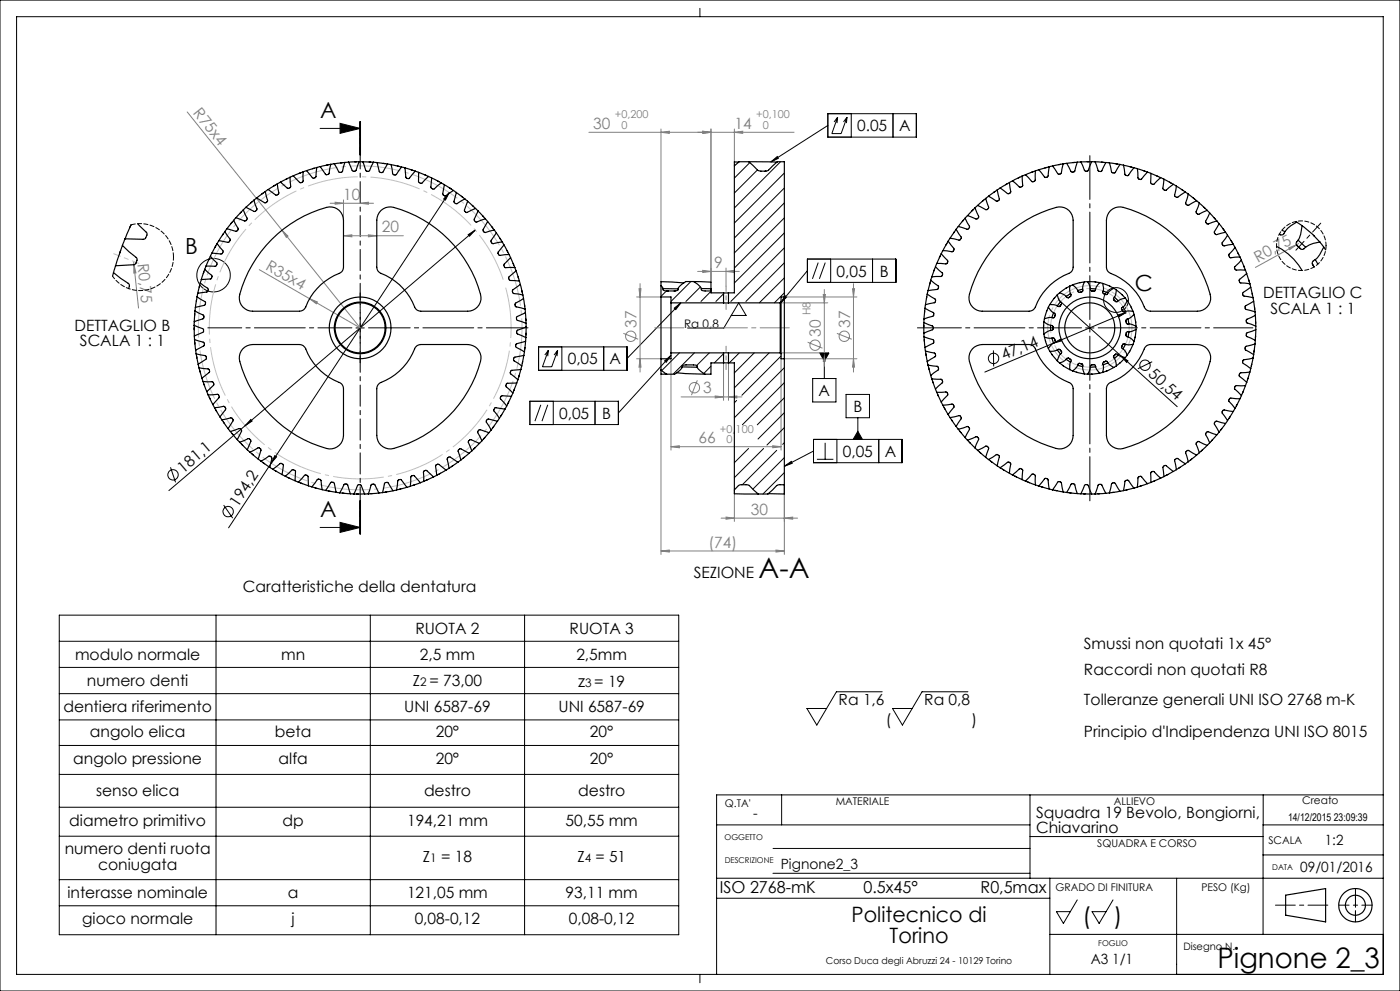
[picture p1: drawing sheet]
<svg xmlns="http://www.w3.org/2000/svg" width="420mm" height="297mm" viewBox="0 0 420 297" stroke-linecap="round" stroke-linejoin="round" font-family="sans-serif">
<g fill="none" stroke="#000" stroke-width=".35">
<path d="M385.7 268.3l12-2v10l-12-2z"/>
<circle cx="406.6" cy="271.3" r="5"/>
<circle cx="406.6" cy="271.3" r="3"/>
</g>
<path d="M401.6 271.3h10M406.6 276.3v-10" fill="none" stroke="#000" stroke-width=".3" stroke-dasharray="6.3 1.3 1.3 1.3" stroke-dashoffset="3.3"/>
<path d="M382.6 271.3h15.7" fill="none" stroke="#000" stroke-width=".3" stroke-dasharray="6.3 1.3 1.3 1.3" stroke-dashoffset=".4"/>
<path d="M406.6 268.3v6" fill="none" stroke="#000" stroke-width=".3" stroke-dasharray="6.3 1.3 1.3 1.3" stroke-dashoffset="3"/>
<g fill="none" stroke="#000" stroke-width=".3">
<path d="M0 0h420v297h-420zM5 5h410v287h-410zM210 2.5v2.5M96 38.5h12.1M102 37l6.1 1.5-6.1 1.5zM108 36.5v10M108.1 36.5v10M108.2 36.5v10M248.4 34.1h26.5v7h-26.5zM248.4 37.6l-17.2 10.9M251.3 35.1l-1.1 1.4M251.3 35.1l-.2 1.8"/>
<path d="M251.3 35.1l-1.7 4.9h2.7l1.8-4.9M254.1 35.1l-1.1 1.4M254.1 35.1l-.2 1.8M255.4 34.1v7M267.9 34.1v7M134.8 57.7l-1.2 2.3-.5-.3zM134.8 57.7l-53.4 81.1M231.2 48.5l2-1.6 .3 .5zM140.4 70.3l2.2-1.3-1.8 1.8zM142.6 69l-69.1 58.6M242.2 77.6h26.5v7h-26.5zM245.5 78.7l-1.8 4.9"/>
<path d="M247.6 78.7l-1.8 4.9M249.2 77.6v7M261.8 77.6v7M106.8 98.3h2.5M108.1 97v2.5M202.3 92.4l2-1.6-1.6 2zM204.3 90.8l-16.2 16.7M219.4 94.5h4.4l-2.2-3.7-4.5 7.5h-10.8M235.5 88.6l.5 .4-1.8 1.8zM242.2 81.1l-8 9.7M317.5 89.8l35.7 32.1M325.7 98.3h2.5"/>
<path d="M327 97v2.5M335.4 94.4l2.4-.7-2.2 1.3zM337.8 93.7l-42.3 17.8M161.6 104h26.5v7h-26.5zM164.5 105l-1.1 1.4M164.5 105l-.2 1.7M164.5 105l-1.8 4.9h2.8l1.8-4.9M167.3 105l-1.1 1.4M167.3 105l-.2 1.7M168.6 104v7M181.1 104v7M199.4 108.2l1.9-1.7-1.5 2.1z"/>
<path d="M201.3 106.5l-15.8 17.3M243.8 113.4h7v7.1h-7zM245.9 105.8h2.8l-1.4 2.4zM247.3 105.8v7.6M253.8 118.2h7v7h-7zM298 105l.1 4.8M316.1 102.8l2.2-1.2 .2 .6zM336.3 106.7l2.1 1.5-.4 .4zM345.7 108.4l-4.4 2.1M73.5 127.6l-22.8 19.4M75.2 125.7l.4 .5-2.1 1.4zM81.4 138.8l-12.8 19.4"/>
<path d="M82.4 136.6l.6 .3-1.6 1.9zM159 120.3h26.5v6.9h-26.5zM162.2 121.3l-1.7 4.9M164.3 121.3l-1.7 4.9M166 120.3v6.9M178.5 120.3v6.9M235.3 139.7l2.1-1.4 .3 .5zM244.1 131.7h26.5v7h-26.5zM244.1 135.2l-8.8 4.5M245.1 137.7h4.9M247.5 132.7v5M251.1 131.7v7"/>
<path d="M257.4 125.2v6.5M257.4 129.3l1.3 2.4h-2.8zM263.6 131.7v7M51.2 140l1.5 4.6M67.1 151.4l2.7 3.9M96 158.1h12.1M102 156.6l6.1 1.5-6.1 1.5zM108 150v10M108.1 150v10M108.2 150v10zM17.8 184.4h185.8v95.7h-185.8zM17.8 192.2h185.8"/>
<path d="M64.8 184.4v95.7M111.1 184.4v95.7M157.4 184.4v95.7M17.8 200h185.8M17.8 207.9h185.8M17.8 215.8h185.8M264.7 207.3h-13.8l-5.9 10-2.9-5h5.9M290.4 207.3h-13.8l-5.9 10-2.9-5h5.8M17.8 223.4h185.8M17.8 232.1h185.8M234.5 238.2v9M309 238.2v25"/>
<path d="M379 238.2v9M415 238.2h-200v53.8M17.8 241.9h185.8M17.8 250.6h185.8M215 247.2h94M231.9 254.3h77.1M309 250.7h69.9M378.9 256.2h36.1M415 247.2h-36.1v32.8M17.8 263.6h185.8M17.8 271.5h185.8M215 269.2h100"/>
<path d="M215 263.2h200M231.9 261.7h77.1M315 263.2v28.8M353 263.2v28.8M210 292v2.5M315 280h100"/>
<circle cx="64.1" cy="82.5" r="5"/>
<circle cx="334.8" cy="89.9" r="3.7"/>
<circle cx="298.1" cy="107.4" r="1.56"/>
<circle cx="343.5" cy="109.5" r="1.56"/>
<circle cx="51.9" cy="142.3" r="1.55"/>
<circle cx="68.4" cy="153.3" r="1.56"/>
</g>
<g fill="none" stroke="#808080" stroke-width=".3">
<path d="M56.2 33.5l51.9 64.8-30.3-17.5M198.3 39.6l2.5-.3v.7zM198.3 38.7v45.7M210.8 39.3l2.5 .3-2.5 .4zM213.3 38.7v45.9M220.3 39.6l2.5-.3v.7zM220.3 38.7v9.8M238.2 39.6h-61.5M103 59.9v6.1M40.1 78.6l.1 .7M40.2 79.3l.6 2.5h-.7zM40.2 79.3l1.4 13"/>
<path d="M84.6 69l1.8 1.8-.5 .4zM99 60.9h13M100.5 60.6l2.5 .3-2.5 .3zM103 70.7l2.6-.3v.6zM103 70.7h18M108.1 60.9l2.4-.3v.6zM110.5 70.4l2.5 .3-2.5 .3zM386.6 74.3l2.3-.9-2 1.4zM388.9 73.4l-12.3 6.7M389.6 73l-.7 .4M92.9 89.5l2.3 1-.3 .5zM187 99.9l4.5 1.8"/>
<path d="M191 89h7.3M191.7 86.5h.6l-.3 2.5zM192 85v26.5M209.3 81.3h12.5M210.8 81l2.5 .3-2.5 .4zM217.8 81.3l2.5-.3v.7zM217.8 80.3v5.5M234.1 90.8h14.2M235.3 89h21.8M247 88.3h.6l-.3 2.5zM247.3 86.8v23M251.1 99.9l4.4 1.8"/>
<path d="M255.8 86.5h.6l-.4 2.5zM256 85v26.5M191 107.5h7.3M192 107.5l.3 2.5h-.6zM198.3 112.1v54.1M201.3 107.5v27.4M204.3 119h18.3M209.2 114l-1.8 4.4M214.6 118.7l2.5 .3-2.5 .3zM217.1 108.8v11.2M218.5 119l2.6-.3v.6zM218.5 108.8v11.2"/>
<path d="M234.1 105.8h14.2M234.3 107.5v27.4M235.3 107.5h21.8M242.3 102.5l4.4 1.8M247.3 105.8l.3 2.5h-.6zM256 107.5l.4 2.5h-.6zM201.3 133.9l2.5-.3v.6zM201.3 133.9h33M231.8 133.6l2.5 .3-2.5 .3zM216.3 155.3h23M217.8 155l2.5 .3-2.5 .3zM220.3 146.8v9.5"/>
<path d="M235.3 155.3l2.5-.3v.6zM235.3 145.3v20.9M198.3 165.1l2.5-.3v.6zM198.3 165.1h37M232.8 164.8l2.5 .3-2.5 .3z"/>
<circle cx="189.2" cy="100.8" r="1.55"/>
<circle cx="208.3" cy="116.2" r="1.55"/>
<circle cx="244.5" cy="103.4" r="1.56"/>
<circle cx="253.3" cy="100.8" r="1.55"/>
</g>
<path d="M339 94.6a12.6 12.6 0 0 0-21.1-5.2 12.6 12.6 0 0 0 5.6 21 12.6 12.6 0 0 0 15.8-14.9l-.3-.9" fill="none" stroke="#c0c0c0" stroke-width=".3" stroke-dasharray="15.2 1.3 1.3 1.3" stroke-dashoffset="6" stroke-linecap="butt"/>
<path d="M338.2 94.8a11.8 11.8 0 0 0-19.6-4.8 11.8 11.8 0 0 0 5.1 19.6 11.8 11.8 0 0 0 14.8-13.9l-.3-.9" fill="none" stroke="#c0c0c0" stroke-width=".3" stroke-dasharray="15.2 1.3 1.3 1.3" stroke-dashoffset="-.8" stroke-linecap="butt"/>
<path d="M151.4 85a45.3 45.3 0 0 0-75.9-18.2 45.3 45.3 0 0 0 20.8 75.2 45.3 45.3 0 0 0 55.7-54.7l-.6-2.3" fill="none" stroke="#c0c0c0" stroke-width=".3" stroke-dasharray="15.2 1.3 1.3 1.3" stroke-dashoffset="-1.3" stroke-linecap="butt"/>
<path d="M154.5 84.1a48.5 48.5 0 0 0-81.4-19.6 48.5 48.5 0 0 0 22.4 80.6 48.5 48.5 0 0 0 59.7-58.6l-.7-2.4" fill="none" stroke="#c0c0c0" stroke-width=".3" stroke-dasharray="15.2 1.3 1.3 1.3" stroke-dashoffset="7.5" stroke-linecap="butt"/>
<path d="M388.8 75l7.4-8.1" fill="none" stroke="#000" stroke-width=".3" stroke-dasharray="15.2 1.3 1.3 1.3" stroke-dashoffset="11.6"/>
<path d="M108.1 95.8v-8M108.1 100.8v8" fill="none" stroke="#000" stroke-width=".3" stroke-dasharray="15.2 1.3 1.3 1.3" stroke-dashoffset="13.1"/>
<path d="M105.6 98.3h-43.3" fill="none" stroke="#000" stroke-width=".3" stroke-dasharray="15.2 1.3 1.3 1.3" stroke-dashoffset="5.1"/>
<path d="M110.6 98.3h47.8" fill="none" stroke="#000" stroke-width=".3" stroke-dasharray="15.2 1.3 1.3 1.3" stroke-dashoffset="2.7"/>
<path d="M324.5 98.3h-49.3M327 95.8v-49.2" fill="none" stroke="#000" stroke-width=".3" stroke-dasharray="15.2 1.3 1.3 1.3" stroke-dashoffset="2.1"/>
<path d="M327 100.8v49.3" fill="none" stroke="#000" stroke-width=".3" stroke-dasharray="15.2 1.3 1.3 1.3" stroke-dashoffset="2"/>
<path d="M329.5 98.3h46.4" fill="none" stroke="#000" stroke-width=".3" stroke-dasharray="15.2 1.3 1.3 1.3" stroke-dashoffset="3.5"/>
<path d="M108.1 36.5v123.5" fill="none" stroke="#000" stroke-width=".3" stroke-dasharray="6.3 1.3 1.3 1.3" stroke-dashoffset="2.3"/>
<path d="M217.8 92.8v-7M217.8 110.8v-7" fill="none" stroke="#808080" stroke-width=".3" stroke-dasharray="15.2 1.3 1.3 1.3" stroke-dashoffset="13.6"/>
<path d="M196.4 98.3h40.4" fill="none" stroke="#808080" stroke-width=".3" stroke-dasharray="15.2 1.3 1.3 1.3" stroke-dashoffset="6.5"/>
<path d="M41.6 78.9l-7.5-2.9" fill="none" stroke="#c0c0c0" stroke-width=".3" stroke-dasharray="6.3 1.3 1.3 1.3" stroke-dashoffset="4.2"/>
<g fill="#000">
<path d="M336.3 106.7l2.1 1.5-.4 .4z"/>
<path d="M102 37l6.1 1.5-6.1 1.5zM102 156.6l6.1 1.5-6.1 1.5z"/>
<path d="M134.8 57.7l-1.7 2 .5 .3zM82.4 136.6l-1 2.2 1.6-1.9z"/>
<path d="M140.4 70.3l.4 .5 1.8-1.8zM75.2 125.7l-1.7 1.9 2.1-1.4z"/>
<path d="M202.3 92.4l2-1.6-1.6 2zM199.4 108.2l1.9-1.7-1.5 2.1zM235.5 88.6l.5 .4-1.8 1.8zM235.3 139.7l2.1-1.4 .3 .5zM231.2 48.5l2-1.6 .3 .5zM245.9 105.8l1.4 2.4 1.4-2.4zM257.4 129.3l1.3 2.4h-2.8z"/>
<path d="M335.4 94.4l.2 .6 2.2-1.3zM316.1 102.8l2.4-.6-.2-.6z"/>
</g>
<g fill="#808080">
<path d="M84.6 69l1.8 1.8-.5 .4z"/>
<path d="M92.9 89.5l2.3 1-.3 .5z"/>
<path d="M386.6 74.3l2.3-.9-2 1.4z"/>
<path d="M40.2 79.3l.6 2.5h-.7z"/>
<path d="M108.1 60.9l2.4-.3v.6zM100.5 60.6l2.5 .3-2.5 .3z"/>
<path d="M210.8 39.3l2.5 .3-2.5 .4zM220.3 39.6l2.5-.3v.7zM214.6 118.7l2.5 .3-2.5 .3zM218.5 119l2.6-.3v.6zM201.3 133.9l2.5-.3v.6zM231.8 133.6l2.5 .3-2.5 .3zM217.8 155l2.5 .3-2.5 .3zM235.3 155.3l2.5-.3v.6zM198.3 165.1l2.5-.3v.6zM232.8 164.8l2.5 .3-2.5 .3z"/>
<path d="M210.8 81l2.5 .3-2.5 .4zM217.8 81.3l2.5-.3v.7z"/>
<path d="M247 88.3h.6l-.3 2.5zM247.3 105.8l.3 2.5h-.6zM255.8 86.5h.6l-.4 2.5zM256 107.5l.4 2.5h-.6zM191.7 86.5h.6l-.3 2.5zM192 107.5l.3 2.5h-.6z"/>
<path d="M103 70.7l2.6-.3v.6zM110.5 70.4l2.5 .3-2.5 .3zM198.3 39.6l2.5-.3v.7zM210.8 39.3l2.5 .3-2.5 .4z"/>
</g>
<g fill="none" stroke="#000" stroke-width=".35">
<path d="M77 59.3l-.8 .7M78.9 57.9l-.4 .3M79.6 57.4l.7 2.7-.4 .6h-.6l-2.3-1.4M79.6 57.4l-2.6 1.9M80.5 56.8l-.9 .6M82.5 55.5l-.4 .3M83.2 55.1l.4 2.9-.5 .5-.4-.1-2.2-1.6M83.2 55.1l-2.7 1.7M84.1 54.6l-.9 .5M86.3 53.5l-.5 .2M87 53.1l.2 2.8-.5 .5h-.5l-2.1-1.8M87 53.1l-2.9 1.5"/>
<path d="M88 52.7l-1 .4M90.2 51.8l-.5 .2M90.9 51.5v2.8l-.2 .3-.5 .2-.3-.2-1.9-1.9M90.9 51.5l-2.9 1.2M92 51.1l-1.1 .4M94.3 50.4l-.5 .1M95 50.2l-.2 2.8-.7 .4-.3-.1-1.8-2.2M95 50.2l-3 .9M96.1 49.9l-1.1 .3M98.4 49.4l-.5 .1M99.2 49.2l-.5 2.7-.2 .4h-.8l-1.6-2.4M99.2 49.2l-3.1 .7"/>
<path d="M102.7 48.8h-.5M103.5 48.7l-.7 2.6-.8 .4-.4-.2-1.3-2.4-1.1 .1M103.5 48.7l-3.2 .4M104.5 48.6l-1 .1M106.4 48.5h.5M107.7 48.5h1.1l.9 2.5 .8 .4 .3-.2 1.2-2.6M107.7 48.5l-.9 2.6-.5 .2-.6-.2-1.2-2.5M107.7 48.5l-3.2 .1M108.8 48.5l3.2 .1M110.7 48.5l.5 .1M112 48.6l1.1 .1M113.1 48.7l.7 2.8 .5 .2 .6-.1 1.4-2.5"/>
<path d="M113.1 48.8l3.2 .3M115 49h.5M116.3 49.1l1 .3M117.3 49.4l.5 2.6 .5 .4 .6-.1 1.6-2.2M117.3 49.4l3.2 .7M119.2 49.7l.5 .1M120.5 50.1l1 .2M121.5 50.3l.2 2.9 .5 .3 .6-.1 1.8-2.1M121.5 50.3l3.1 1M123.3 50.9l.5 .1M124.6 51.3l1 .3M125.6 51.6v2.8l.3 .4 .7 .1 2-2"/>
<path d="M125.6 51.7l3 1.2M127.4 52.3l.4 .3M128.6 52.9l.9 .4-.2 2.9 .3 .3 .6 .2 2.2-1.9M129.5 53.4l2.9 1.4M131.2 54.2l.5 .2M132.4 54.8l.9 .5M133.3 55.3l-.5 2.7 .3 .5 .7 .2 2.2-1.6M133.3 55.4l2.7 1.7M134.9 56.3l.5 .3M136 57.1l.9 .6M136.9 57.7l-.7 2.7 .3 .5 .6 .1 2.4-1.4M136.9 57.7l2.6 1.9"/>
<path d="M138.4 58.8l.4 .3M139.5 59.6l.8 .7-1 2.7 .3 .5 .5 .2 2.6-1.2M221.6 48.6l-1.3-.1v1.1M224.6 48.5l2.8 2.6 2.2 .2M224.6 48.5l8.5 .1M224.6 48.5h-2.8l-1.5 1.2v38.1h-1.8M229.6 51.3l.8-.2 2.8-2.6h2.1v40.5M229.6 51.3h.2M295.7 59.5l.9 2.7-.2 .4-.6 .3-2.5-1.3-.8 .7M295.7 59.5l-2.4 2.1M296.5 58.8l-.8 .7M298.5 57.4l-.4 .3"/>
<path d="M299.2 56.9l.6 2.8-.4 .5-.4 .1-2.5-1.5M299.2 56.9l-2.6 1.9M302.1 55.1l-.4 .2M302.8 54.7l.4 2.8-.4 .5-.5 .1-2.3-1.8-.8 .6M302.8 54.7l-2.7 1.7M305.9 53.1l-.4 .2M306.6 52.8l.2 2.8-.1 .3-.8 .2-2.2-1.9-.9 .5M306.6 52.8l-2.8 1.4M307.6 52.3l-1 .5M309.9 51.5l-.5 .1M310.6 51.2v2.8l-.7 .5-.4-.1-1.9-2.1M310.6 51.2l-2.9 1.2"/>
<path d="M311.6 50.9l-1 .3M314 50.2l-.5 .1M314.7 50l-.3 2.8-.3 .3h-.7l-1.8-2.2M314.7 50l-3.1 .9M318.1 49.2l-.5 .2M318.9 49.1l-.5 2.8-.3 .2h-.8l-1.5-2.4-1.1 .3M318.9 49.1l-3.1 .6M320 49l-1.1 .1M322.4 48.7h-.5M323.2 48.6l-.8 2.7-.6 .3-.5-.1-1.3-2.5M323.2 48.6l-3.2 .4M324.3 48.5l-1.1 .1"/>
<path d="M326.2 48.5h.5M327.5 48.5l-1 2.6-.3 .2-.8-.2-1.1-2.6M327.5 48.5h1M327.5 48.5h-3.2M328.5 48.5l.9 2.6 .6 .3 .6-.2 1.2-2.5M328.5 48.5l3.3 .2M330.4 48.6h.5M331.8 48.7l1 .1M332.8 48.8l.7 2.8 .4 .2 .6-.1 1.5-2.4M332.8 48.8l3.2 .5M334.7 49.1l.5 .1M336 49.3l1 .2"/>
<path d="M337 49.5l.5 2.8 .6 .3 .5-.1 1.6-2.2M337 49.5l3.2 .8M338.9 49.9l.5 .2M340.2 50.3l1 .2M341.2 50.5l.2 2.9 .2 .3h.8l1.8-2.1M341.2 50.6l3 1M343 51.1l.5 .2M344.2 51.6l1.1 .4M345.3 52l-.1 2.8 .3 .3 .7 .1 2-2M345.3 52l2.9 1.2M347 52.7l.5 .2M348.2 53.2l1 .5"/>
<path d="M349.2 53.7l-.3 2.8 .4 .4 .5 .1 2.2-1.8M349.2 53.7l2.8 1.5M350.8 54.6l.5 .3M352 55.2l.9 .6M352.9 55.8l-.5 2.7 .4 .6h.5l2.3-1.6M352.9 55.8l2.7 1.7M354.5 56.8l.4 .3M355.6 57.5l.9 .7M356.5 58.2l-.8 2.6v.3l.5 .4 .3 .1 2.5-1.5M356.5 58.2l2.5 1.9M358 59.3l.4 .4M34.6 79.7l-.6 2"/>
<path d="M36.2 75.1l-.4 .9M36.7 73.6l4.2 3.5a1.57 1.57 0 0 1-.8 2.2l-5.5 .4M36.7 73.6l-2 6.1M37.5 71.6l-.8 2M39 68l.3-.6-1.8 4.2M41.3 67.1l2.6 2.5a1.57 1.57 0 0 1-.9 2.1l-5.5-.1M62.8 77.5l-.3 .5M63.1 76.8l2 2-.1 .7-.3 .3-2.9-.1-.4 1M63.1 76.8l-1.3 2.9M63.6 75.8l-.5 1M64.7 73.7l-.2 .5M65.1 73l1.8 2.1 .1 .4-.3 .4-.4 .2-2.7-.3"/>
<path d="M65.1 73l-1.5 2.8M65.7 72.1l-.6 .9M67 70.1l-.3 .4M67.5 69.4l1.5 2.2-.1 .7-.6 .3-2.6-.5M67.5 69.4l-1.8 2.7M68.1 68.5l-.6 .9M69.6 66.6l-.3 .4M70.1 66l1.4 2.5-.2 .5-.6 .3-2.6-.8M70.1 66l-2 2.5M70.8 65.2l-.7 .8M72.4 63.5l-.3 .3M73 62.9l1.2 2.6-.4 .6-.4 .1-2.6-1"/>
<path d="M73 62.9l-2.2 2.3M75.6 60.5l-.4 .4M76.2 60l.9 2.6-.3 .5-.6 .3-2.4-1.3-.8 .8M76.2 60l-2.4 2.2M81.5 71.8a36.4 36.4 0 0 1 17.3-9.8 4 4 0 0 1 4.2 4v14.1a2 2 0 0 1-1.3 1.8 18.3 18.3 0 0 0-10.3 10.6l-.4 .4-1.1 .4h-14.1a4 4 0 0 1-3.9-5.1 37.8 37.8 0 0 1 9.6-16.4zM114.3 63.1a4 4 0 0 1 3.8-.9 37.2 37.2 0 0 1 26.2 26.8 4 4 0 0 1-4 4.3h-14.1a1.94 1.94 0 0 1-1.8-1.3 18.1 18.1 0 0 0-10.6-10.4l-.6-.6-.2-.9v-14.1a4.3 4.3 0 0 1 1.3-2.9zM140.3 60.3l2.4 2.2M141.7 61.6l.4 .3M142.7 62.5l.7 .7-1.1 2.5v.4l.3 .4 .4 .1 2.6-1M143.4 63.2l2.2 2.4M144.7 64.6l.4 .4M145.6 65.6l.7 .8-1.4 2.5 .1 .3 .6 .5 2.7-.8"/>
<path d="M146.3 66.4l2 2.5M147.5 67.9l.3 .4M148.3 68.9l.6 .9M148.9 69.8l-1.6 2.3v.4l.4 .5 3-.5M148.9 69.8l1.8 2.7M150 71.4l.2 .4M150.7 72.5l.5 .9M151.2 73.4l-1.7 2.1-.1 .6 .5 .4 2.8-.2M151.2 73.4l1.5 2.9M152.1 75.1l.2 .5M152.7 76.3l.5 .9M153.2 77.2l-2 2.1v.5l.4 .4h2.8"/>
<path d="M153.2 77.2l1.2 3M154 78.9l.1 .5M280.6 79.9l2.2 2-.2 .7-.2 .3-2.9 .1M280.6 79.9l-1.1 3.1M281 78.9l-.4 1M282 76.8l-.2 .4M282.4 76.1l1.9 2v.5l-.4 .5-2.9-.2M282.4 76.1l-1.3 2.8M284.1 73l-.3 .4M284.4 72.3l1.8 2.2v.4l-.5 .6-2.8-.4-.5 1M284.4 72.3l-1.5 2.8M286.4 69.4l-.3 .4"/>
<path d="M286.8 68.7l1.6 2.4v.4l-.6 .5-2.8-.6-.6 .9M286.8 68.7l-1.8 2.7M289 66l-.3 .4M289.5 65.4l1.3 2.4v.5l-.7 .4-2.6-.8-.7 .8M289.5 65.4l-2 2.5M291.9 62.9l-.4 .3M292.5 62.3l1.1 2.5-.1 .5-.6 .4-2.7-1.1-.7 .8M292.5 62.3l-2.2 2.3M295.1 60l-.4 .3M300.4 71.8a36.4 36.4 0 0 1 17.3-9.8 4 4 0 0 1 4.2 4v14.1a2 2 0 0 1-1.3 1.8 18.3 18.3 0 0 0-10.3 10.6l-.4 .4-1.1 .4h-14.1a4 4 0 0 1-3.9-5.1 37.8 37.8 0 0 1 9.6-16.4zM333.2 63.1a4 4 0 0 1 3.8-.9 37.2 37.2 0 0 1 26.2 26.8 4 4 0 0 1-4 4.3h-14.1a1.94 1.94 0 0 1-1.8-1.3 18.1 18.1 0 0 0-10.6-10.4l-.6-.6-.2-.9v-14.1a4.3 4.3 0 0 1 1.3-2.9zM359 60.1l.8 .8-1 2.6 .2 .5 .7 .2 2.5-1.2"/>
<path d="M359.8 60.9l2.4 2.1M361.2 62.1l.4 .4M362.2 63l.7 .8M362.9 63.8l-1.2 2.6 .4 .7 .3 .1 2.7-1M362.9 63.8l2.2 2.4M364.2 65.2l.3 .4M365.1 66.2l.6 .8M365.7 67l-1.4 2.5 .2 .6 .4 .2 2.8-.7M365.7 67.1l2 2.5M366.9 68.5l.3 .5M367.7 69.6l.6 .9M368.3 70.5l-1.7 2.2 .1 .6 .6 .4 2.7-.5"/>
<path d="M368.3 70.5l1.7 2.7M369.3 72.1l.3 .4M370 73.2l.5 1M370.5 74.2l1.5 2.8M370.5 74.2l-1.8 2.1 .1 .7 .3 .3 2.9-.3M371.4 75.8l.2 .5M372 77l.4 1-2 2 .1 .6 .3 .4h2.8M372.4 78l1.2 3M373.2 79.7l.1 .5M382.9 73.8a18.1 18.1 0 0 1 7.7 7.3M383.8 70.2l.4 .1zM384.6 69l.9 .4"/>
<path d="M385.5 69.4l-.6 .9h-.7M388.7 66.4l.3 .2M389 73.5l1.1 1M389 66.6l-1.7 1-1.8 1.8M389 66.6l1.6 1M389.4 72l-.4 .5a1.34 1.34 0 0 0 .9 1.8l.2 .2M389.4 72l2.3 2.1M390.6 67.7l3 2.4 2.4 2.4M390.6 67.6a8 8 0 0 1-1.2 4.4M391.7 74.1l-.9 .7-.7-.3M394.1 70.5l.3 .4M394.6 77.8l.8 1.4"/>
<path d="M396 72.5l-2 .5-2.3 1.1M396 72.5l1.1 1.5a6.9 6.9 0 0 1-3.1 4.2l-.3 .7 .5 1.1-.5-.9M397.1 74.1l.6 .8M34 81.7l4.6 3.4 .2 .4-.2 1M34 81.7l-.2 1.1M58.2 97.5l2.7 1 .2 .3-.2 .8-2.6 1.1v1.1M58.2 97.5l.1 3.2M58.2 98.3v.5M58.3 96.4l-.1 1.1M58.4 94v.5M58.5 93.2l2.5 1.3 .2 .6-.2 .4-2.7 .9M58.5 93.2l-.2 3.2"/>
<path d="M59 89.8l-.1 .5M59.1 89l2.4 1.4 .2 .4-.3 .7-2.8 .6-.1 1.1M59.1 89l-.5 3.1M59.3 87.9l-.2 1.1M59.9 85.6l-.1 .5M60.1 84.8l2.2 1.6 .1 .7-.2 .4-2.9 .4M60.1 84.8l-.8 3.1M60.4 83.8l-.3 1M61.2 81.5l-.2 .4M61.4 80.7l2.2 1.9-.1 .8-.2 .2-2.9 .2M61.4 80.7l-1 3.1M154.4 80.2l.4 1-2.2 2.1 .2 .6 .3 .2 2.7 .1"/>
<path d="M154.8 81.2l1 3M155.4 83l.2 .5M155.8 84.2l.3 1.1M156.1 85.3l-2.2 1.6-.2 .4 .3 .6 2.8 .5M156.1 85.3l.7 3.1M156.6 87.1l.1 .5M156.8 88.4l.3 1.1M157.1 89.5l-2.4 1.3-.2 .6 .3 .6 2.7 .6M157.1 89.5l.4 3.1M157.4 91.3v.5M157.5 92.6l.1 1.1M157.6 93.7l-2.4 1.2-.3 .6 .3 .5 2.6 .9"/>
<path d="M157.6 93.7l.2 3.2M157.8 95.6v.5M157.8 96.9v1.1l-2.6 1-.2 .3 .1 .7 2.7 1.2M157.8 98v3.2M157.8 99.9v.5M198.3 85.6l.6 .9M198.3 89v18.5M198.3 89h3v1.8M198.3 85.6v3.4M198.9 86.5l.1 .5 1.1 .2M198.9 86.5l4.5 .1M200.1 87.2h2.2"/>
<path d="M200.1 87.2h.4M201.3 90.8v15M201.3 90.8h15.8M202.3 87.2h.4M205.1 84.8l-6.8-.4v1.2M208.1 84.4l5.2 .2v1.9M208.1 84.4l1.2 .8 1.1 1.3M208.1 84.4h-2.4l-1.9 1.5-.5 1.1-1 .2M210.4 86.5h2.9M210.4 86.5v.4l.5 .2 2.4 .1M213.3 86.5v.7M213.3 87.2v.6h3.8"/>
<path d="M217.1 90.8h1.4M217.1 87.8h1.4M217.1 87.8v3M218.5 90.8h15.6M218.5 87.8v3M234.1 90.8v15M234.3 90.5v15.5M234.3 90.5l-.2 .3M235.3 89v18.5M235.3 89h-1v1.5M277.1 96.7l.1 3.2M277.1 96.7l2.7 1 .2 .4-.2 .7-2.7 1.1 .1 1.1"/>
<path d="M277.1 97.5v.5M277.2 95.6l-.1 1.1M277.4 93.2v.5M277.5 92.4l-.3 3.2M277.5 92.4l2.6 1.3v.5l-.2 .6-2.7 .8M277.6 91.3l-.1 1.1M278 89l-.1 .5M278.2 88.2l2.3 1.4 .1 .7-.2 .4-2.8 .6M278.2 88.2l-.6 3.1M278.4 87.1l-.2 1.1M279 84.8l-.1 .5M279.2 84l2.3 1.8v.6l-.3 .3-2.8 .4"/>
<path d="M279.2 84l-.8 3.1M279.5 83l-.3 1M280.4 80.7l-.3 .5M313.1 97.6v.3M313.2 96.4l2 1.1M313.2 96.4v3.7M314 93.1l-.1 .3M314.5 92.1l1.6 1.6M314.5 92.1l-1.2 3.4M315.2 99l-2 1.1 .1 .9M315.2 97.5l.5 .1 .2 .3M315.2 97.5v1.5"/>
<path d="M315.6 95.2h-1l-1.3 .3-.1 .9M315.9 97.9l-.1 .9-.6 .2M315.9 97.9v.8M316.1 93.7l.4 .3 .1 .3M316.1 93.7l-.5 1.5M316.4 89.2l-.2 .2M316.6 94.3l-.3 .8-.7 .1M316.6 94.3l-.3 .8M317.2 91.6l-2.2-.3-.5 .8M317.2 88.4l.3 1 .6 1M317.2 88.4l-2.2 2.9M317.9 87.7l-.7 .7"/>
<path d="M317.9 87.7l1.6 .8 .6 .7h.5M318.1 90.4l.4 .5-.1 .3M318.1 90.4l-.9 1.2M318.4 91.2a.8 .8 0 0 1-.9 .6l-.3-.2M318.4 91.2l-.4 .6M319.9 86.3l-.2 .1M320.9 85.8l.2 2.2M320.9 85.8l.9-.4 1.5 1.7M320.9 85.8l-3 1.9M321.1 88l.2 .4-.1 .4M321.1 88l-1.2 .9M321.2 88.8l-.6 .4"/>
<path d="M321.2 88.8l-.7 .4M323.3 87.1l.4 .5 .9-.1M323.9 84.7h.3M324.6 87.5l-.8 .2M324.8 86.7v.5l-.2 .3M324.8 86.7l-1.5 .4M325.3 84.5l-.4 .9-.1 1.3M325.3 84.5l-3.5 .9M326.3 84.4l-1 .1M326.3 84.4l.8 2.1M326.3 84.4l3.6 .3M327.1 86.5v.4l.4 .3"/>
<path d="M327.1 86.5l1.6 .1M327.4 87.2l.8 .1M327.5 87.2l.7 .1M328.5 84.5h.3M328.7 86.6l-.1 .5-.4 .2M329.9 84.7l-1.2 1.9M329.9 84.7l.9 .2M330.8 84.9l.2 1.3v1M330.8 84.9l3.3 1.5M331 87.2l-.1 .7 .8 .4M331 87.2l1.4 .6M331 88l.7 .3"/>
<path d="M332.4 87.8l-.3 .5h-.4M332.9 85.7l.2 .2M334.1 86.4l-1.7 1.4M334.1 86.4l.8 .5M334.1 89.8l.6 .6M334.3 89.1l-.3 .6 .7 .7M334.3 89.1l1.2 1M334.9 86.9l-.6 2.2M334.9 87l2.7 2.4M335.5 90.1l-.5 .4-.3-.1M336.4 92.6l.4 .7M336.7 88.3l.1 .2"/>
<path d="M336.8 93.3l.2 .2 .6-.2M336.9 92l-.5 .5 .4 .8M336.9 92l.7 1.3M337.6 89.4l-2.1 .7M337.6 89.4l.6 .7M337.7 96l.2 .8M337.9 99.7l-.1 .7M337.9 96.8l.3 .3h.5M338.2 90.1l-1.3 1.9M338.2 90.1l1.7 3.2M338.4 95.6l.3 1.5M338.7 97.1l2.1 .7"/>
<path d="M338.7 99.4l-.7 .2-.2 .8M338.7 99.4l-.3 1.6M339.3 92l.1 .2M339.9 93.3h-2.3M339.9 93.3l.3 .9M340.2 94.2l.6 3.6M340.2 94.2l-.9 .9-1.2 .6a.8 .8 0 0 0-.2 1.1M340.7 96.4v.3M340.8 98.8l-.6 3.5M340.8 97.8v.9M340.8 98.7l-2.1 .7M373.6 81l.4 .9-2.2 1.9v.6l.4 .4 2.8 .3"/>
<path d="M374 82l1 3.1M374.6 83.8l.1 .5M375 85.1l.2 1M375.2 86.1l-2.3 1.6-.1 .5 .3 .5 2.8 .5M375.2 86.1l.7 3.1M375.7 87.9v.5M375.9 89.2l.2 1.1M376.1 90.3l-2.4 1.3-.2 .6 .3 .5 2.7 .7M376.1 90.3l.4 3.1M376.4 92.1v.6M376.5 93.4l.1 1.1-2.6 1.2-.1 .7 .2 .4 2.6 1M376.6 94.5l.1 3.3"/>
<path d="M376.7 96.4v.5M376.7 97.8v1M376.7 98.8l-2.6 1-.2 .3 .1 .7 2.6 1.2M376.7 98.8l-.1 3.2M58.3 101.8l2.8 .8 .2 .5-.1 .5-2.5 1.4 .1 1M58.3 101.8l.4 3.1M58.4 102.6l.1 .5M58.8 106l2.8 .6 .3 .6-.1 .4-2.4 1.6M58.8 106l.7 3.2M59 106.8l.1 .5M59.4 109.2l.3 1M59.7 110.2l2.8 .4 .3 .4v.6l-2.2 1.7"/>
<path d="M59.7 110.2l.9 3.1M59.9 111l.1 .5M60.6 113.3l.3 1M60.9 114.3l2.7 .1 .6 .7-.1 .3-2 2 .3 1M60.9 114.3l1.2 3M61.2 115.1l.1 .5M62.4 118.4l2.9-.2 .4 .5 .1 .4-1.9 2.1 .4 1M62.4 118.4l1.5 2.8M62.8 119.1l.2 .4M72.8 104.5a4.3 4.3 0 0 1 3-1.2h14.1a2 2 0 0 1 1.8 1.3 18 18 0 0 0 10.6 10.3l.5 .7 .2 .9v14a4 4 0 0 1-5 3.9 37.3 37.3 0 0 1-26.2-26.9 4 4 0 0 1 1-3zM113.8 114.9a18.6 18.6 0 0 0 10.9-10.9l.4-.4 1.1-.3h14.1a4 4 0 0 1 3.8 5 37.3 37.3 0 0 1-26.8 26.2 4 4 0 0 1-4.3-4v-14l.2-.9zM153.4 118.8l-2.8-.2-.4 .3-.1 .5 1.9 2.3"/>
<path d="M153.4 118.8l-1.4 2.9M153.8 117.8l-.4 1M154.3 116.6l-.1 .4M155 114.8l-2.8 .1-.3 .2-.1 .7 2 2M155 114.8l-1.2 3M155.4 113.8l-.4 1M155.8 112.5l-.2 .5M156.2 110.7l-.8 3.1M156.5 109.7l-.2 1-2.9 .3-.3 .7v.3l2.3 1.8M156.8 108.4l-.1 .5M157.1 106.5l-.6 3.2M157.3 105.4l-.2 1.1-2.6 .5-.4 .5 .1 .7 2.3 1.5"/>
<path d="M157.5 104.1l-.1 .6M157.7 102.3l-.4 3.1M157.8 101.2l-.1 1.1-2.8 .7-.2 .7 .1 .4 2.5 1.3M198.3 110.9v1.2h1.7M198.3 110.9l1.7 1.2M198.3 107.5v3.4M201.3 105.8h15.8M201.3 105.8v1.7h-3M203 111.7l8.5 .4M204.6 110l4.6 .1M209.2 110.1l.4 .6 1.9 1.4M209.2 110.1l-.1-.5a9.7 9.7 0 0 0-4.4 0l-.1 .6-.6 .7-1.6 1.2h-2.4"/>
<path d="M217.1 105.8h1.4M217.1 108.8h1.4M217.1 105.8v3M217.1 108.8h-3.8v3.3h-1.8M218.5 108.8h1.8v38l1.6-1.5h2.4l.4 .1 2.8 2.7M218.5 105.8h15.6M218.5 105.8v3M234.1 105.8l.2 .2M234.3 106v1.5h1M235.3 107.5v37.8M277.2 101l2.7 .8 .2 .6-.1 .5-2.5 1.2M277.2 101l.3 3.1"/>
<path d="M277.3 101.7v.6M277.5 104.1l.1 1.1M277.6 105.2l2.8 .6 .2 .4-.1 .7-2.3 1.5M277.6 105.2l.6 3.2M277.7 106l.1 .5M278.2 108.4l.2 1M278.4 109.4l2.8 .4 .3 .3-.1 .8-2.2 1.6M278.4 109.4l.8 3.1M278.6 110.2l.1 .5M279.2 112.5l.3 1.1M279.5 113.6l2.8 .1 .3 .2 .2 .8-2.2 1.9M279.5 113.6l1.1 3"/>
<path d="M279.8 114.3l.2 .5M280.6 116.6l.4 1M281 117.6h3.1l.2 .8-1.9 2.1 .5 1M281 117.6l1.4 2.9M281.3 118.3l.3 .5M291.7 104.5a4.3 4.3 0 0 1 3-1.2h14.1a2 2 0 0 1 1.8 1.3 18 18 0 0 0 10.6 10.3l.5 .7 .2 .9v14a4 4 0 0 1-5 3.9 37.3 37.3 0 0 1-26.2-26.9 4 4 0 0 1 1-3zM313.3 101l2.3 .3M313.3 101l1.2 3.4M313.6 102.1l.1 .3M315 105.3l2.2 2.8M315.6 101.3h.5l.2 .2M315.6 101.3l.5 1.5"/>
<path d="M315.6 106.3l.1 .2M316.1 102.8l-1.6 1.7 .5 .8M316.3 101.5a.85 .85 0 0 1 .1 1.2l-.3 .1M316.3 101.5l.3 .8M317.2 108.2l.7 .6M317.2 104.9l-1.2 .4h-1M317.2 104.9l.9 1.2M317.9 108.8l3 2M318 104.8l.5 .8-.6 .8-.7 1.8M318 104.8l-.4-.2-.4 .3M318 104.8l.5 .6M318.8 109.5l.2 .2"/>
<path d="M319.9 107.7l-1.1 .7-.9 .4M319.9 107.7l1.2 .8M320.6 107.3l.7 .6-.2 .6M320.6 107.3h-.4l-.3 .4M320.6 107.3l.6 .4M320.9 110.8l.9 .4M321.1 108.5l-.2 2.3M321.8 111.2l3.5 .8M322.9 111.5l.2 .1M323.3 109.5l-1.5 1.7M323.3 109.5l1.5 .4M323.9 108.9a.83 .83 0 0 1 .9 .6v.4"/>
<path d="M323.9 108.9l-.5 .2-.1 .4M323.9 108.9l.7 .2M324.8 109.9l.1 .9 .4 1.3h1M327.1 110.1l-.8 2M327.4 112.1h.3M327.5 109.3h.9l.3 .6M327.5 109.3l-.4 .3v.5M328.3 109.3h-.8M328.7 109.9l.4 .9 .8 1M328.7 109.9l-1.6 .2M329.9 111.8l-3.6 .3M330.8 111.6l-.9 .2"/>
<path d="M331 109.4l-.2 2.2M331 108.5a.87 .87 0 0 1 1.2-.1l.2 .3M331 108.5l-.2 .3 .2 .6M331.8 108.2l-.8 .3M332.1 111.2h-.2M332.4 108.7l1.7 1.4M332.4 108.7l-1.4 .7M334.1 110.1l-3.3 1.5M334.2 106.6l-.2 .5 .3 .4M334.3 107.5l.6 2.1M334.7 106.1l-.5 .5M334.9 109.6l-.8 .5"/>
<path d="M335.5 106.4l2.1 .8M335.5 106.4l-.7-.3-.6 .5M335.5 106.4l-1.2 1.1M336 108.8l-.2 .1M336.5 103.9v.4l.4 .2M336.9 103.1l-.4 .8M336.9 104.5l.8 1 .5 .9M337.6 107.2l-2.7 2.4M337.6 103.2l1 .2 1.3-.2M337.6 103.2l-.3-.2a.83 .83 0 0 0-.8 .9M337.6 103.2l-.7 1.3M337.8 100.4l.1 .4 .5 .2"/>
<path d="M338.2 106.4l-.6 .8M338.4 101l1.1 .6 .7 .7M338.9 105.2l-.1 .2M339.9 103.2l-1.7 3.2M340.2 102.3l-.3 .9M340.6 101l-.1 .2M343.6 104l.7-.5 .8-.2h14.1a4 4 0 0 1 3.8 5 37.3 37.3 0 0 1-26.8 26.2 4 4 0 0 1-4.3-4v-14a2 2 0 0 1 1.3-1.9 18.2 18.2 0 0 0 10.4-10.6zM372 119.5l-2.9-.2-.3 .3-.1 .7 1.8 2.1M372 119.5l-1.5 2.9M372.4 118.6l-.4 .9M373 117.4l-.3 .4M373.6 115.6h-2.8l-.3 .4-.1 .6 2 2"/>
<path d="M373.6 115.6l-1.2 3M374 114.6l-.4 1M374.4 113.3l-.2 .5M374.9 111.5l-.9 3.1M375.2 110.5l-.2 1-2.9 .3-.4 .7 .2 .4 2.1 1.7M375.5 109.2l-.1 .5M375.9 107.3l-.7 3.2M375.9 107.3l-2.7 .5-.3 .4v.7l2.3 1.6M376.1 106.3l-.2 1M376.3 105l-.1 .5M376.5 103.1l-.4 3.2M376.5 103.1l-2.7 .7-.3 .5 .2 .6 2.4 1.4"/>
<path d="M376.6 102l-.1 1.1M376.7 100.7l-.1 .5M64.3 122.2l2.8-.4 .6 .5v.4l-1.7 2.3M64.3 122.2l1.7 2.8M64.8 122.9l.2 .4M66 125l.6 .8M66.6 125.8l2.7-.6 .5 .4 .2 .4-1.6 2.5M66.6 125.8l1.8 2.6M67 126.5l.3 .4M68.4 128.5l.7 .8M69.1 129.3l2.6-.9 .6 .4 .2 .4-1.3 2.6M69.1 129.3l2.1 2.5"/>
<path d="M69.6 129.9l.3 .4M71.2 131.8l.7 .7M71.9 132.5l2.6-1.1 .7 .4v.5l-1 2.5M71.9 132.5l2.3 2.3M72.5 133.1l.3 .4M74.2 134.8l.8 .7M75 135.5l2.5-1.3 .6 .3 .2 .4-.8 2.7M75 135.5l2.5 2.1M75.6 136l.4 .4M77.5 137.6l.8 .6M78.3 138.2l2.4-1.5 .6 .2 .3 .5-.6 2.6M78.3 138.2l2.7 1.8"/>
<path d="M79 138.7l.4 .3M135.8 139.6l-.4 .3M137.4 138.5l-2.4-1.6-.3 .1-.6 .5 .6 2.8M137.4 138.5l-2.7 1.8M138.3 137.9l-.9 .6M139.3 137.1l-.4 .3M140.7 135.9l-2.5-1.4-.4 .1-.4 .6 .9 2.7M140.7 135.9l-2.4 2M141.5 135.1l-.8 .8M142.5 134.2l-.4 .4M143.8 132.9l-2.6-1.1-.6 .3-.1 .4 1 2.6M143.8 132.9l-2.3 2.2"/>
<path d="M144.6 132.1l-.8 .8M145.5 131.2l-.4 .3M146.6 129.7l-2 2.4M147.4 128.9l-.7 .8-2.6-.9-.4 .1-.4 .7 1.3 2.5M148.1 127.8l-.3 .4M149.2 126.3l-1.8 2.6M149.3 126.3l-2.7-.7-.4 .1-.3 .8 1.5 2.4M149.8 125.4l-.5 .9M150.5 124.2l-.3 .5M151.5 122.6l-1.7 2.8M152 121.7l-.5 .9-2.8-.4-.3 .1-.3 .8 1.7 2.3M152.6 120.5l-.2 .5"/>
<path d="M282.9 121.5l2.9-.4 .4 .5v.4l-1.8 2.2M282.9 121.5l1.5 2.7M283.2 122.2l.3 .4M284.4 124.2l.6 1M285 125.2l2.7-.6 .4 .1 .3 .7-1.6 2.4M285 125.2l1.8 2.6M285.5 125.8l.3 .5M286.8 127.8l.7 .9M287.5 128.7l2.7-.9 .5 .4 .1 .5-1.3 2.5 .7 .7M287.5 128.7l2 2.4M288 129.3l.3 .4M290.2 131.9l2.6-1 .6 .3 .2 .4-1.1 2.6"/>
<path d="M290.2 131.9l2.3 2.3M290.8 132.5l.3 .4M292.5 134.2l.8 .8M293.3 135l2.5-1.3 .4 .1 .4 .6-.9 2.7M293.3 135l2.4 2.1M293.9 135.5l.4 .4M295.7 137.1l.8 .6M296.5 137.7l2.4-1.5 .7 .3 .2 .4-.6 2.7M296.5 137.7l2.7 1.9M297.2 138.2l.4 .3M299.2 139.6l.8 .6M355.6 139l-2.3-1.6-.5 .1-.4 .6 .5 2.7"/>
<path d="M355.6 139l-2.7 1.8M356.5 138.4l-.9 .6M357.5 137.6l-.4 .3M359 136.4l-2.5-1.4h-.3l-.5 .4v.3l.8 2.7M359 136.4l-2.5 2M359.8 135.7l-.8 .7M360.8 134.8l-.4 .3M362.1 133.5l-2.3 2.2M362.9 132.7l-.7 .8-2.6-1.2-.3 .1-.5 .7 1 2.6M363.8 131.8l-.4 .3M365 130.3l-2.1 2.4M365.1 130.3l-2.7-.9-.4 .2-.3 .6 1.2 2.5"/>
<path d="M365.7 129.5l-.6 .8M366.5 128.5l-.3 .4M367.7 126.9l-2.7-.7-.4 .2-.3 .7 1.4 2.4M367.7 126.9l-2 2.6M368.3 126l-.6 .9M369 125l-.3 .4M370 123.3l-1.7 2.7M370 123.3l-2.8-.5-.4 .4-.2 .6 1.7 2.2M370.5 122.4l-.5 .9M371.1 121.2l-.2 .5M81 140l.8 .6M81.8 140.6l2.3-1.7 .6 .2 .3 .4-.4 2.7"/>
<path d="M81.8 140.6l2.8 1.6M82.5 141l.5 .3M84.6 142.2l1 .5M85.6 142.7l2-1.8 .8 .1 .3 .2-.2 2.9M85.6 142.7l2.9 1.4M86.3 143.1l.5 .2M88.5 144.1l1 .4M89.5 144.5l1.9-2.1 .8 .1 .2 .4 .1 2.7M89.5 144.5l3 1.1M90.2 144.8l.5 .2M92.5 145.6l1.1 .3M93.6 145.9l1.6-2.2h.8l.3 .3 .4 2.8"/>
<path d="M93.6 145.9l3.1 .9M94.3 146.1l.5 .2M96.7 146.8l1 .2M97.7 147l1.5-2.4 .7-.1 .4 .4 .6 2.7 1 .1M97.7 147l3.2 .5M98.5 147.1l.5 .1M101.9 147.7l1.3-2.5 .7-.1 .4 .2 .8 2.7M101.9 147.7l3.2 .3M102.7 147.8h.5M105.1 148l1.1 .1M106.2 148.1l1.3-2.8 .8 .1 1.1 2.7M107 148.1h.5"/>
<path d="M109.4 148l-3.2 .1M110.5 148l-1.1 .1M111.8 147.9l-.5 .1M113.7 147.7l-1.3-2.5-.5-.1-.6 .2-.8 2.7M113.7 147.7l-3.2 .3M114.8 147.6l-1.1 .1M116 147.4l-.5 .1M117.9 147.1l-1.5-2.4-.8-.1-.3 .4-.5 2.6M117.9 147.1l-3.1 .5M119 146.9l-1.1 .2M120.2 146.5l-.5 .2M122.1 146l-1.7-2.1-.5-.2-.6 .5-.3 2.7"/>
<path d="M122.1 146l-3.1 .9M123.1 145.7l-1 .3M124.4 145.3l-.5 .2M126.1 144.7l-1.8-2.1-.3-.1-.6 .2-.3 3M126.1 144.7l-3 1M127.1 144.3l-1 .4M128.3 143.8l-.5 .1M130 142.9l-2.9 1.4M130.1 142.9l-2.1-1.9h-.4l-.6 .5 .1 2.8M131 142.4l-.9 .5M132.2 141.8l-.5 .3M133.8 140.9l-2.8 1.5"/>
<path d="M134.7 140.3l-.9 .6-2.2-1.8-.8 .2-.1 .5 .3 2.6M220.3 146.9v1.1l7.2 .1M235.3 145.3h-1.6l-.7 .2-2.6 2.6h-2.9M235.3 145.3h.1M235.3 145.3v2.8l-4.8-.1M300 140.2l2.3-1.7h.4l.5 .5-.4 2.8M300 140.2l2.8 1.6M300.7 140.6l.5 .3M302.8 141.8l.9 .5M303.7 142.3l2.1-1.8h.6l.4 .5-.2 2.8 1 .4M303.7 142.3l2.9 1.4M304.5 142.7l.4 .2"/>
<path d="M307.6 144.2l1.9-2.1h.5l.6 .5v2.7l1 .4M307.6 144.2l3 1.1M308.4 144.5l.5 .2M311.6 145.7l1.8-2.2 .5-.1 .5 .3 .3 2.8M311.6 145.7l3.1 .8M312.4 145.9l.5 .1M314.7 146.5l1.1 .3M315.8 146.8l1.6-2.4h.5l.5 .3 .5 2.7M315.8 146.8l3.1 .6M316.6 147l.5 .1M318.9 147.4l1.1 .2M320 147.6l1.3-2.5 .4-.1 .7 .3 .8 2.6"/>
<path d="M320 147.6l3.2 .3M320.8 147.7h.5M323.2 147.9l1.1 .1M324.3 148l1.1-2.7 .7-.1 .4 .2 1 2.7M324.3 148l3.2 .1M325 148l.6 .1M327.5 148.1h1M329.4 148h.4M331.8 147.8l-1.3-2.5-.8-.1-.3 .2-.9 2.7M331.8 147.8l-3.3 .3M332.8 147.7l-1 .1M334.1 147.6h-.5"/>
<path d="M336 147.2l-1.4-2.4-.6-.1-.5 .3-.7 2.7M336 147.2l-3.2 .5M337 147l-1 .2M338.3 146.8l-.5 .1M340.1 146.3l-3.1 .7M341.2 146l-1 .3-1.6-2.2-.5-.2-.6 .3-.5 2.8M342.4 145.6l-.4 .1M344.2 145l-1.8-2.2h-.5l-.5 .4-.2 2.8M344.2 145l-3 1M345.3 144.6l-1.1 .4M346.5 144.1l-.5 .2M348.2 143.3l-2.1-2-.7 .2-.2 .2 .1 2.9"/>
<path d="M348.2 143.3l-2.9 1.3M349.2 142.8l-1 .5M350.3 142.2l-.4 .2M352 141.3l-2.8 1.5M352 141.3l-2.3-1.8-.6 .2-.2 .4 .3 2.7M352.9 140.8l-.9 .5M354 140l-.4 .3"/>
<circle cx="108" cy="98.3" r="7.7"/>
<circle cx="108" cy="98.3" r="7.5"/>
<circle cx="108" cy="98.3" r="9.3"/>
<circle cx="326.9" cy="98.3" r="7.5"/>
<circle cx="326.9" cy="98.3" r="9.3"/>
</g>
<g fill="none" stroke="#000" stroke-width=".3">
<path d="M224.9 48.8l-4.6 4.6M227.2 50.9l-6.9 7M234.2 48.5l-13.9 13.8M235.3 51.9l-15 14.9M235.3 56.3l-15 15M235.3 60.8l-15 15M235.3 65.3l-15 15M235.3 69.8l-15 15M235.3 74.3l-16 16M235.3 78.8l-11.5 11.5M200 87.2l-1.7 1.6M207.3 84.4l-6 5.9"/>
<path d="M210.1 86l-4.3 4.3M213.3 87.3l-3 3M217.1 88l-2.3 2.3M235.3 83.3l-7.5 7.5M235.3 87.8l-3 3M203.8 105.8l-5.3 5.3M208.3 105.8l-6.4 6.3M212.8 105.8l-3.8 3.7M213.3 109.7l-2.2 2.2M217.1 106l-2.8 2.8M221.8 105.8l-3 3M226.3 105.8l-6 6"/>
<path d="M230.8 105.8l-10.5 10.4M234.3 106.7l-11.7 11.8M235.3 110.2l-15 15M235.3 114.7l-12.6 12.6M235.3 119.2l-8.1 8.1M221 120l-.7 .7M224.6 134.4l-4.3 4.3M229.1 134.4l-8.8 8.8M233 135l-10.3 10.3M235.3 123.7l-7.9 7.9M235.3 132.7l-.5 .5M235.3 137.2l-9.5 9.4"/>
<path d="M235.3 128.2l-5.2 5.2M235.3 141.6l-6.4 6.5M323.2 269.7l-4.2 7.1-2.1-3.6h4.2M333.9 269.7l-4.2 7.1-2.1-3.6h4.2"/>
</g>
<path d="M52 77.1l-.2-2.4-.8-2.1-1.3-2-1.6-1.5-2-1.2-2.2-.7-2.3-.2-2.3 .4" fill="none" stroke="#000" stroke-width=".3" stroke-dasharray="1.3 .6"/>
<path d="M33.8 82.8l2.2 2.3 2.8 1.4 3.1 .6 3.1-.5 2.9-1.4 2.2-2.2 1.4-2.8 .5-3.1" fill="none" stroke="#000" stroke-width=".3" stroke-dasharray="1.3 .6" stroke-dashoffset=".3"/>
<path d="M397.8 73.6l-.5-2.8-1.6-2.4-2.4-1.6-2.9-.6-2.8 .6-2.5 1.6-1.6 2.4-.5 2.8 .5 2.9 1.6 2.4 2.5 1.6 2.8 .6 2.8-.6 2.4-1.6 1.7-2.4 .5-2.9" fill="none" stroke="#000" stroke-width=".3" stroke-dasharray="1.3 .6" stroke-dashoffset=".2"/>
<g font-size="8.5">
<text x="227.5" y="173.3">A-A</text>
<text x="365.3" y="290.1">Pignone 2_3</text>
</g>
<g font-size="7.1">
<text x="324.8" y="276.8">(</text>
<text x="334.2" y="276.8">)</text>
</g>
<g font-size="6.7">
<text x="96.1" y="35.5">A</text>
<text x="55.5" y="76">B</text>
<text x="340.5" y="87.1">C</text>
<text x="96.1" y="155.1">A</text>
</g>
<g font-size="6.3">
<text x="255.5" y="276.2">Politecnico di</text>
<text x="266.9" y="282.6">Torino</text>
</g>
<g font-size="4.9">
<text x="173.4" y="205.8">z = 19</text>
<text x="216" y="267.6">ISO 2768-mK</text>
<text x="259.1" y="267.5">0.5x45°</text>
<text x="294.2" y="267.6">R0,5max</text>
</g>
<g font-size="4.7" fill="#808080">
<text x="57.8" y="33.9" transform="rotate(51 57.8 33.9)">R75x4</text>
<text x="178" y="38.6">30</text>
<text x="220.4" y="38.6">14</text>
<text x="103" y="59.9">10</text>
<text x="114.6" y="69.6">20</text>
<text x="41.2" y="79.1" transform="rotate(84 41.2 79.1)">R0,75</text>
<text x="79.4" y="80.6" transform="rotate(30 79.4 80.6)">R35x4</text>
<text x="214.3" y="80.3">9</text>
<text x="377.4" y="78.7" transform="rotate(-29 377.4 78.7)">R0,75</text>
<text x="191" y="98.2" transform="rotate(-90 191 98.2)">37</text>
<text x="246.3" y="100.9" transform="rotate(-90 246.3 100.9)">30</text>
<text x="255" y="98.2" transform="rotate(-90 255 98.2)">37</text>
<text x="210.9" y="117.9">3</text>
<text x="209.5" y="132.9">66</text>
<text x="225.2" y="154.3">30</text>
<text x="212.5" y="164.1">(74)</text>
</g>
<g font-size="4.7">
<text x="257.1" y="39.3">0.05</text>
<text x="269.7" y="39.3">A</text>
<text x="251" y="82.9">0,05</text>
<text x="263.9" y="82.9">B</text>
<text x="379" y="89.5">DETTAGLIO C</text>
<text x="381.1" y="94">SCALA 1 : 1</text>
<text x="22.4" y="99.1">DETTAGLIO B</text>
<text x="24" y="103.6">SCALA 1 : 1</text>
<text x="301.1" y="108" transform="rotate(-23 301.1 108)">47,14</text>
<text x="170.3" y="109.2">0,05</text>
<text x="182.9" y="109.2">A</text>
<text x="344.3" y="112.4" transform="rotate(42 344.3 112.4)">50,54</text>
<text x="245.6" y="118.7">A</text>
<text x="167.7" y="125.5">0,05</text>
<text x="180.7" y="125.5">B</text>
<text x="256" y="123.5">B</text>
<text x="252.8" y="136.9">0,05</text>
<text x="265.4" y="136.9">A</text>
<text x="55" y="141.9" transform="rotate(-40 55 141.9)">181,1</text>
<text x="71.3" y="152.1" transform="rotate(-57 71.3 152.1)">194,2</text>
<text x="208.1" y="173.3">SEZIONE</text>
<text x="72.9" y="177.3">Caratteristiche della dentatura</text>
<text x="124.6" y="189.9">RUOTA 2</text>
<text x="170.9" y="189.9">RUOTA 3</text>
<text x="22.5" y="197.8">modulo normale</text>
<text x="84.4" y="197.8">mn</text>
<text x="126" y="197.8">2,5 mm</text>
<text x="172.9" y="197.8">2,5mm</text>
<text x="325.2" y="194.6">Smussi non quotati 1x 45°</text>
<text x="325.2" y="202.3">Raccordi non quotati R8</text>
<text x="26.1" y="205.6">numero denti</text>
<text x="19" y="213.5">dentiera riferimento</text>
<text x="121.3" y="213.5">UNI 6587-69</text>
<text x="167.5" y="213.5">UNI 6587-69</text>
<text x="325.2" y="211.3">Tolleranze generali UNI ISO 2768 m-K</text>
<text x="27" y="220.8">angolo elica</text>
<text x="82.5" y="220.8">beta</text>
<text x="130.7" y="220.8">20°</text>
<text x="177" y="220.8">20°</text>
<text x="265.7" y="217.3">(</text>
<text x="291.4" y="217.3">)</text>
<text x="325.2" y="221">Principio d'Indipendenza UNI ISO 8015</text>
<text x="22" y="229">angolo pressione</text>
<text x="83.6" y="229">alfa</text>
<text x="130.7" y="229">20°</text>
<text x="177" y="229">20°</text>
<text x="28.8" y="238.7">senso elica</text>
<text x="127.2" y="238.7">destro</text>
<text x="173.5" y="238.7">destro</text>
<text x="310.8" y="245.1">Squadra 19 Bevolo, Bongiorni,</text>
<text x="20.8" y="247.5">diametro primitivo</text>
<text x="84.8" y="247.5">dp</text>
<text x="122.1" y="247.5">194,21 mm</text>
<text x="169.7" y="247.5">50,55 mm</text>
<text x="310.8" y="249.6">Chiavarino</text>
<text x="19.4" y="256.1">numero denti ruota</text>
<text x="29.4" y="260.6">coniugata</text>
<text x="20.2" y="269.2">interasse nominale</text>
<text x="86.4" y="269.2">a</text>
<text x="122.1" y="269.2">121,05 mm</text>
<text x="169.7" y="269.2">93,11 mm</text>
<text x="24.6" y="277">gioco normale</text>
<text x="87.5" y="277">j</text>
<text x="124.4" y="277">0,08-0,12</text>
<text x="170.7" y="277">0,08-0,12</text>
</g>
<g font-size="4.6">
<text x="123.9" y="205.6">Z = 73,00</text>
<text x="251.6" y="211.3">Ra 1,6</text>
<text x="277.3" y="211.3">Ra 0,8</text>
<text x="126.9" y="258.4">Z = 18</text>
<text x="173.2" y="258.4">Z</text>
<text x="178.7" y="258.4">= 51</text>
</g>
<g font-size="4.2">
<text x="225.9" y="245.1">-</text>
<text x="397.5" y="253.2">1:2</text>
<text x="234.2" y="260.6">Pignone2_3</text>
<text x="390.1" y="261.3">09/01/2016</text>
<text x="327.2" y="289">A3 1/1</text>
</g>
<g font-size="3.5">
<text x="205.3" y="98.3">Ra 0,8</text>
<text x="126.1" y="205.6">2</text>
<text x="175.5" y="205.8">3</text>
<text x="129.1" y="258.4">1</text>
<text x="175.4" y="258.4">4</text>
</g>
<g font-size="3.3" fill="#808080">
<text x="184.4" y="35.5">+0,200</text>
<text x="226.8" y="35.5">+0,100</text>
<text x="186.4" y="38.7">0</text>
<text x="228.8" y="38.7">0</text>
<text x="243.1" y="94.4" transform="rotate(-90 243.1 94.4)">H8</text>
<text x="216" y="129.7">+0,100</text>
<text x="218" y="132.9">0</text>
</g>
<g font-size="3.2">
<text x="217.5" y="241.9">Q.TA'</text>
<text x="250.7" y="241.3">MATERIALE</text>
<text x="334.2" y="241.2">ALLIEVO</text>
<text x="390.6" y="241">Creato</text>
<text x="386.4" y="246.1">14/12/2015 23:09:39</text>
<text x="329.2" y="253.9">SQUADRA E CORSO</text>
<text x="380.5" y="252.9">SCALA</text>
<text x="316.7" y="267.2">GRADO DI FINITURA</text>
<text x="360.5" y="267">PESO (Kg)</text>
</g>
<text font-size="3.1" x="355" y="284.8">Disegno N.</text>
<text font-size="2.8" x="247.8" y="289">Corso Duca degli Abruzzi 24 - 10129 Torino</text>
<g font-size="2.4">
<text x="217.4" y="251.7">OGGETTO</text>
<text x="217.4" y="258.7">DESCRIZIONE</text>
<text x="381.6" y="260.6">DATA</text>
<text x="329.5" y="283.6">FOGLIO</text>
</g>
</svg>
